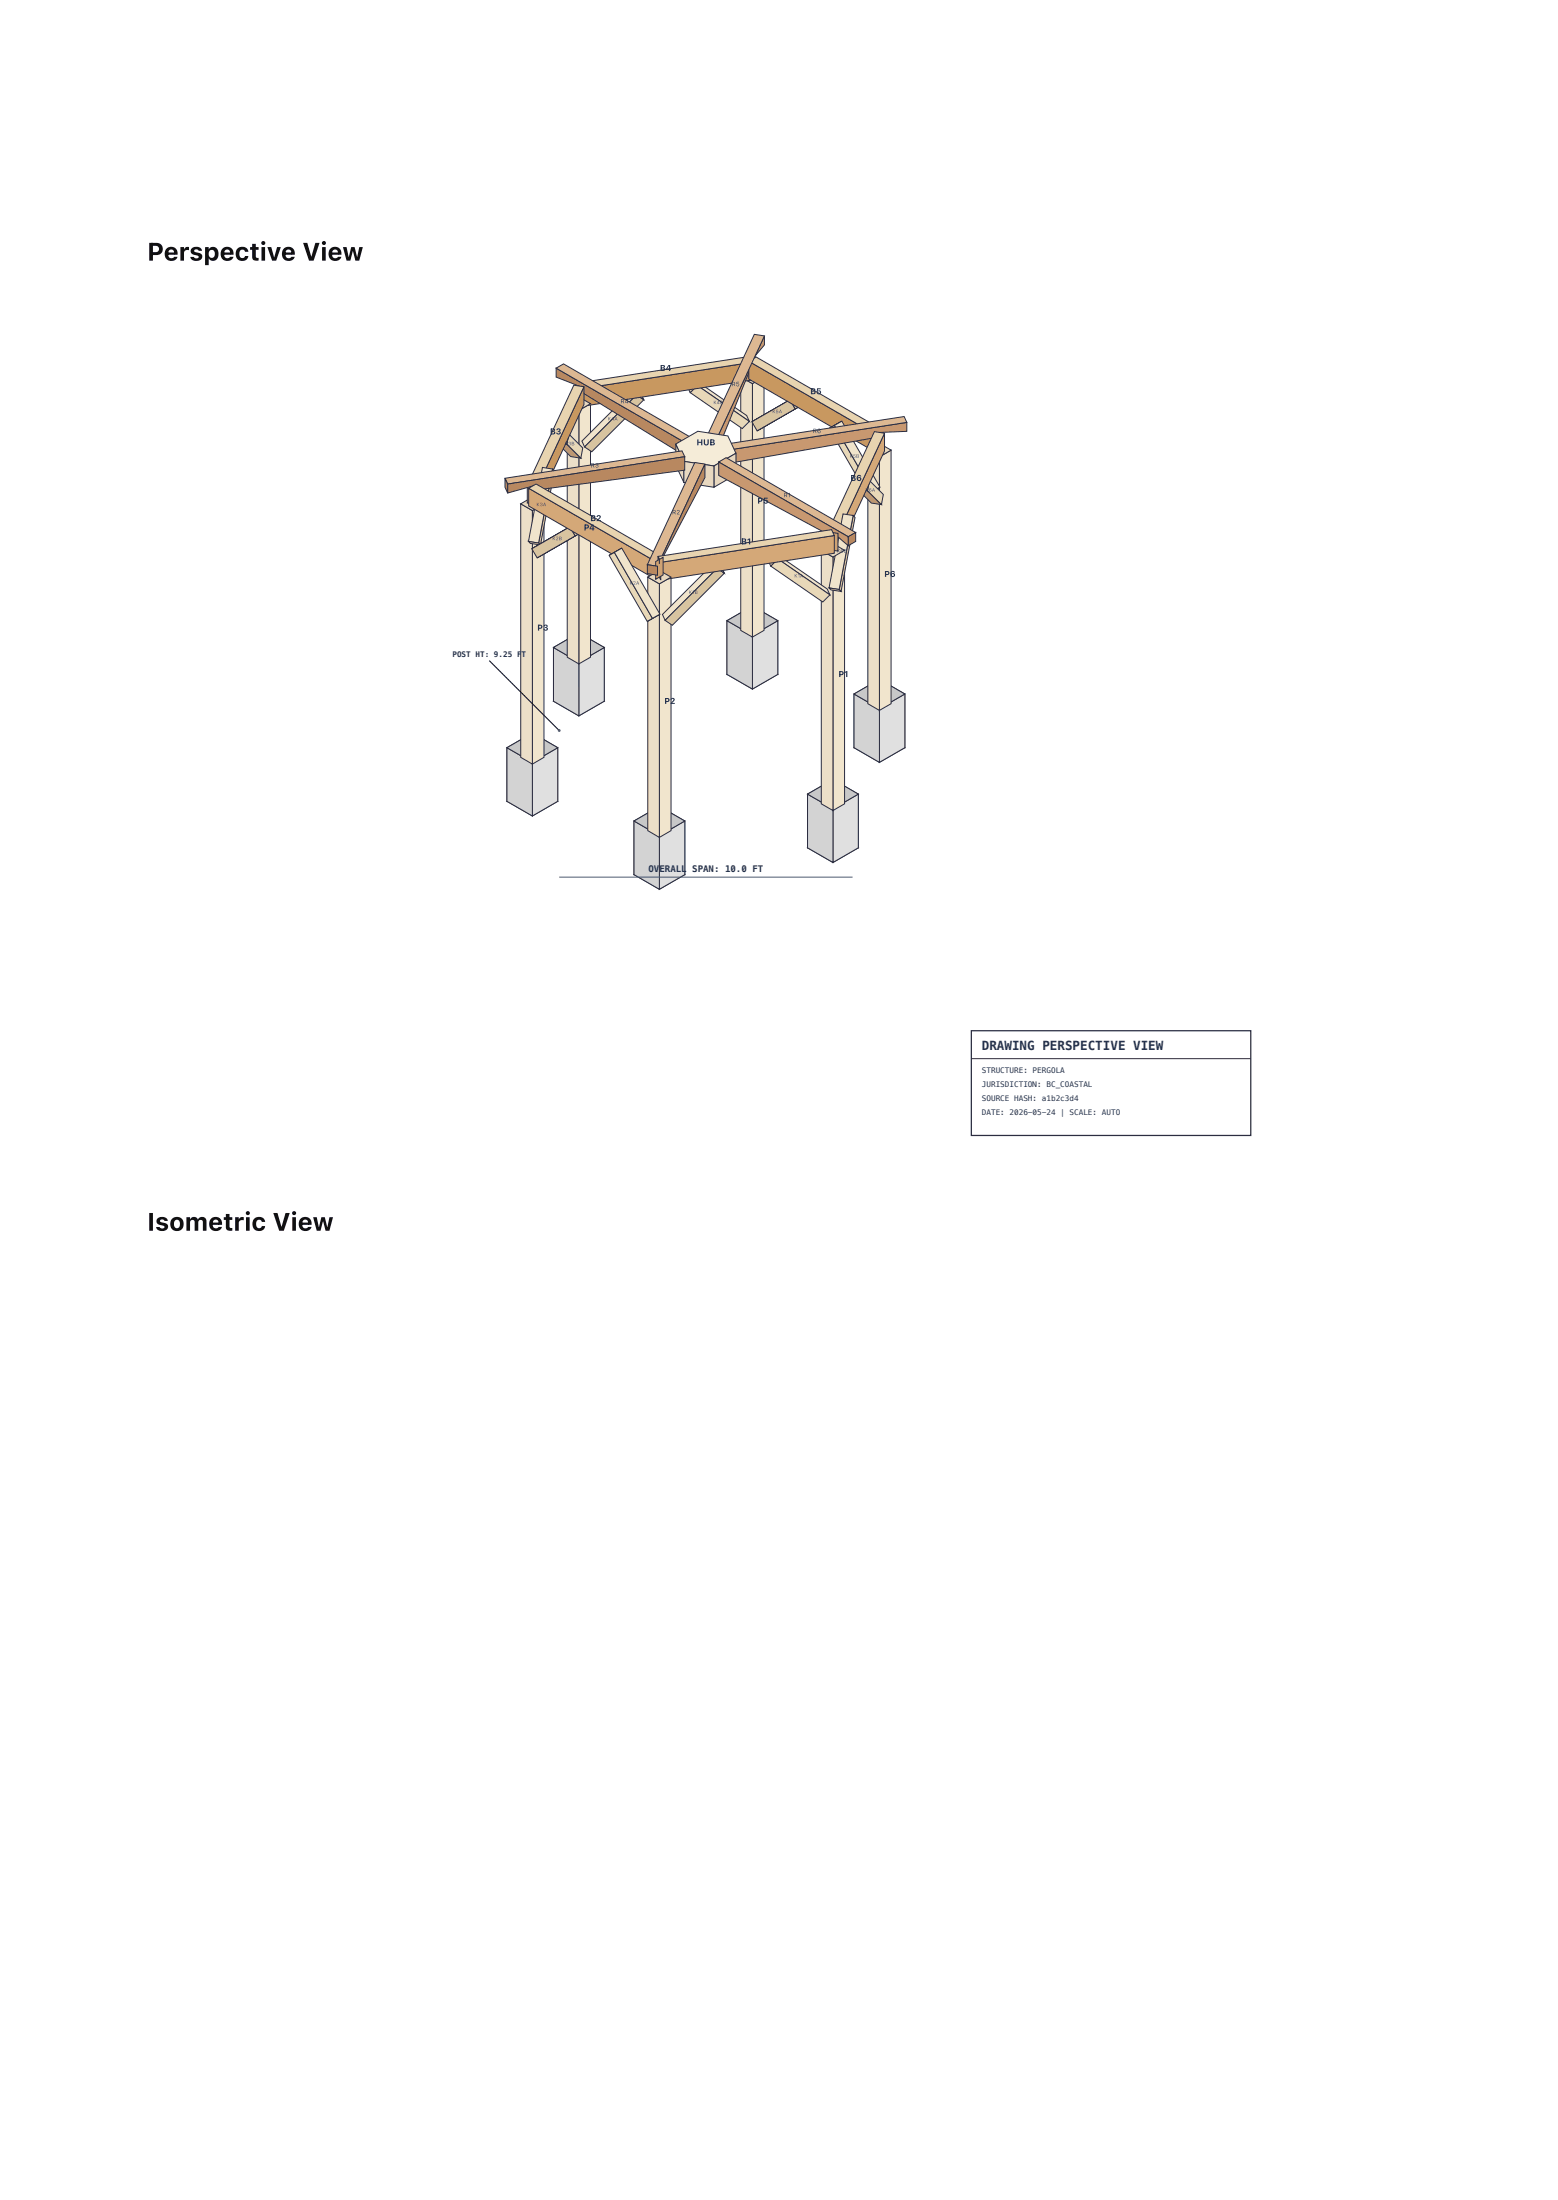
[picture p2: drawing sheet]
<svg xmlns="http://www.w3.org/2000/svg" width="210mm" height="297mm" viewBox="0 0 210 297" stroke-linecap="round" stroke-linejoin="round" font-family="sans-serif">
<path d="M98.1 91l3.4-1.9 3.4 1.9-3.4 2z" fill="#c8c8c8"/>
<path d="M98.1 91l3.4-1.9 3.4 1.9-3.4 2z" fill="none" stroke="#2b2d42" stroke-width=".13"/>
<path d="M98.1 83.8l3.4-2v7.3l-3.4 1.9z" fill="#b0b0b0"/>
<path d="M98.1 83.8l3.4-2v7.3l-3.4 1.9z" fill="none" stroke="#2b2d42" stroke-width=".13"/>
<path d="M101.5 81.8l3.4 2v7.2l-3.4-1.9z" fill="#c0c0c0"/>
<path d="M101.5 81.8l3.4 2v7.2l-3.4-1.9z" fill="none" stroke="#2b2d42" stroke-width=".13"/>
<path d="M101.5 85.8l3.4-2v7.2l-3.4 2z" fill="#e0e0e0"/>
<path d="M101.5 85.8l3.4-2v7.2l-3.4 2z" fill="none" stroke="#2b2d42" stroke-width=".13"/>
<path d="M98.1 83.8l3.4 2v7.2l-3.4-2z" fill="#d3d3d3"/>
<path d="M98.1 83.8l3.4 2v7.2l-3.4-2z" fill="none" stroke="#2b2d42" stroke-width=".13"/>
<path d="M98.1 83.8l3.4-2 3.4 2-3.4 2z" fill="#c8c8c8"/>
<path d="M98.1 83.8l3.4-2 3.4 2-3.4 2z" fill="none" stroke="#2b2d42" stroke-width=".13"/>
<path d="M74.7 94.7l3.4-2 3.4 2-3.4 1.9z" fill="#c8c8c8"/>
<path d="M74.7 94.7l3.4-2 3.4 2-3.4 1.9z" fill="none" stroke="#2b2d42" stroke-width=".13"/>
<path d="M74.7 87.4l3.4-2v7.3l-3.4 2z" fill="#b0b0b0"/>
<path d="M74.7 87.4l3.4-2v7.3l-3.4 2z" fill="none" stroke="#2b2d42" stroke-width=".13"/>
<path d="M78.1 85.4l3.4 2v7.3l-3.4-2z" fill="#c0c0c0"/>
<path d="M78.1 85.4l3.4 2v7.3l-3.4-2z" fill="none" stroke="#2b2d42" stroke-width=".13"/>
<path d="M78.1 89.4l3.4-2v7.3l-3.4 1.9z" fill="#e0e0e0"/>
<path d="M78.1 89.4l3.4-2v7.3l-3.4 1.9z" fill="none" stroke="#2b2d42" stroke-width=".13"/>
<path d="M74.7 87.4l3.4 2v7.2l-3.4-1.9z" fill="#d3d3d3"/>
<path d="M74.7 87.4l3.4 2v7.2l-3.4-1.9z" fill="none" stroke="#2b2d42" stroke-width=".13"/>
<path d="M74.7 87.4l3.4-2 3.4 2-3.4 2z" fill="#c8c8c8"/>
<path d="M74.7 87.4l3.4-2 3.4 2-3.4 2z" fill="none" stroke="#2b2d42" stroke-width=".13"/>
<path d="M115.2 100.9l3.5-1.9 3.4 1.9-3.4 2z" fill="#c8c8c8"/>
<path d="M115.2 100.9l3.5-1.9 3.4 1.9-3.4 2z" fill="none" stroke="#2b2d42" stroke-width=".13"/>
<path d="M115.2 93.7l3.5-2v7.3l-3.5 1.9z" fill="#b0b0b0"/>
<path d="M115.2 93.7l3.5-2v7.3l-3.5 1.9z" fill="none" stroke="#2b2d42" stroke-width=".13"/>
<path d="M118.7 91.7l3.4 2v7.2l-3.4-1.9z" fill="#c0c0c0"/>
<path d="M118.7 91.7l3.4 2v7.2l-3.4-1.9z" fill="none" stroke="#2b2d42" stroke-width=".13"/>
<path d="M118.7 95.7l3.4-2v7.2l-3.4 2z" fill="#e0e0e0"/>
<path d="M118.7 95.7l3.4-2v7.2l-3.4 2z" fill="none" stroke="#2b2d42" stroke-width=".13"/>
<path d="M115.2 93.7l3.5 2v7.2l-3.5-2z" fill="#d3d3d3"/>
<path d="M115.2 93.7l3.5 2v7.2l-3.5-2z" fill="none" stroke="#2b2d42" stroke-width=".13"/>
<path d="M115.2 93.7l3.5-2 3.4 2-3.4 2z" fill="#c8c8c8"/>
<path d="M115.2 93.7l3.5-2 3.4 2-3.4 2z" fill="none" stroke="#2b2d42" stroke-width=".13"/>
<path d="M68.4 108.2l3.4-2 3.5 2-3.5 2z" fill="#c8c8c8"/>
<path d="M68.4 108.2l3.4-2 3.5 2-3.5 2z" fill="none" stroke="#2b2d42" stroke-width=".13"/>
<path d="M68.4 100.9l3.4-1.9v7.2l-3.4 2z" fill="#b0b0b0"/>
<path d="M68.4 100.9l3.4-1.9v7.2l-3.4 2z" fill="none" stroke="#2b2d42" stroke-width=".13"/>
<path d="M71.8 99l3.5 1.9v7.3l-3.5-2z" fill="#c0c0c0"/>
<path d="M71.8 99l3.5 1.9v7.3l-3.5-2z" fill="none" stroke="#2b2d42" stroke-width=".13"/>
<path d="M71.8 102.9l3.5-2v7.3l-3.5 2z" fill="#e0e0e0"/>
<path d="M71.8 102.9l3.5-2v7.3l-3.5 2z" fill="none" stroke="#2b2d42" stroke-width=".13"/>
<path d="M68.4 100.9l3.4 2v7.3l-3.4-2z" fill="#d3d3d3"/>
<path d="M68.4 100.9l3.4 2v7.3l-3.4-2z" fill="none" stroke="#2b2d42" stroke-width=".13"/>
<path d="M68.4 100.9l3.4-1.9 3.5 1.9-3.5 2z" fill="#c8c8c8"/>
<path d="M68.4 100.9l3.4-1.9 3.5 1.9-3.5 2z" fill="none" stroke="#2b2d42" stroke-width=".13"/>
<path d="M109 114.5l3.4-2 3.4 2-3.4 1.9z" fill="#c8c8c8"/>
<path d="M109 114.5l3.4-2 3.4 2-3.4 1.9z" fill="none" stroke="#2b2d42" stroke-width=".13"/>
<path d="M112.4 105.2l3.4 2v7.3l-3.4-2z" fill="#c0c0c0"/>
<path d="M112.4 105.2l3.4 2v7.3l-3.4-2z" fill="none" stroke="#2b2d42" stroke-width=".13"/>
<path d="M109 107.2l3.4-2v7.3l-3.4 2z" fill="#b0b0b0"/>
<path d="M109 107.2l3.4-2v7.3l-3.4 2z" fill="none" stroke="#2b2d42" stroke-width=".13"/>
<path d="M112.4 109.2l3.4-2v7.3l-3.4 1.9z" fill="#e0e0e0"/>
<path d="M112.4 109.2l3.4-2v7.3l-3.4 1.9z" fill="none" stroke="#2b2d42" stroke-width=".13"/>
<path d="M109 107.2l3.4 2v7.2l-3.4-1.9z" fill="#d3d3d3"/>
<path d="M109 107.2l3.4 2v7.2l-3.4-1.9z" fill="none" stroke="#2b2d42" stroke-width=".13"/>
<path d="M109 107.2l3.4-2 3.4 2-3.4 2z" fill="#c8c8c8"/>
<path d="M109 107.2l3.4-2 3.4 2-3.4 2z" fill="none" stroke="#2b2d42" stroke-width=".13"/>
<path d="M85.6 118.1l3.4-2 3.4 2-3.4 2z" fill="#c8c8c8"/>
<path d="M85.6 118.1l3.4-2 3.4 2-3.4 2z" fill="none" stroke="#2b2d42" stroke-width=".13"/>
<path d="M85.6 110.8l3.4-1.9v7.2l-3.4 2z" fill="#b0b0b0"/>
<path d="M85.6 110.8l3.4-1.9v7.2l-3.4 2z" fill="none" stroke="#2b2d42" stroke-width=".13"/>
<path d="M89 108.9l3.4 1.9v7.3l-3.4-2z" fill="#c0c0c0"/>
<path d="M89 108.9l3.4 1.9v7.3l-3.4-2z" fill="none" stroke="#2b2d42" stroke-width=".13"/>
<path d="M89 112.8l3.4-2v7.3l-3.4 2z" fill="#e0e0e0"/>
<path d="M89 112.8l3.4-2v7.3l-3.4 2z" fill="none" stroke="#2b2d42" stroke-width=".13"/>
<path d="M85.6 110.8l3.4 2v7.3l-3.4-2z" fill="#d3d3d3"/>
<path d="M85.6 110.8l3.4 2v7.3l-3.4-2z" fill="none" stroke="#2b2d42" stroke-width=".13"/>
<path d="M85.6 110.8l3.4-1.9 3.4 1.9-3.4 2z" fill="#c8c8c8"/>
<path d="M85.6 110.8l3.4-1.9 3.4 1.9-3.4 2z" fill="none" stroke="#2b2d42" stroke-width=".13"/>
<path d="M101.5 51.8l1.6-.9v34.2l-1.6 .9z" fill="#f1e5cd"/>
<path d="M101.5 51.8l1.6-.9v34.2l-1.6 .9z" fill="none" stroke="#2b2d42" stroke-width=".13"/>
<path d="M100 50.9l1.5 .9v34.2l-1.5-.9z" fill="#ecdfc8"/>
<path d="M100 50.9l1.5 .9v34.2l-1.5-.9z" fill="none" stroke="#2b2d42" stroke-width=".13"/>
<path d="M78.1 55.4l1.6-.9v34.2l-1.6 .9z" fill="#f1e5cd"/>
<path d="M78.1 55.4l1.6-.9v34.2l-1.6 .9z" fill="none" stroke="#2b2d42" stroke-width=".13"/>
<path d="M76.5 54.5l1.6 .9v34.2l-1.6-.9z" fill="#ecdfc8"/>
<path d="M76.5 54.5l1.6 .9v34.2l-1.6-.9z" fill="none" stroke="#2b2d42" stroke-width=".13"/>
<path d="M93.7 51.2l7.1 4.9 .3 .8-7-4.9z" fill="#f0e4cc"/>
<path d="M93.7 51.2l7.1 4.9 .3 .8-7-4.9z" fill="none" stroke="#2b2d42" stroke-width=".13"/>
<path d="M93.1 53l1-1 7 4.9-.9 1z" fill="#e8d8b8"/>
<path d="M93.1 53l1-1 7 4.9-.9 1z" fill="none" stroke="#2b2d42" stroke-width=".13"/>
<path d="M100 50.9l1.5-.9 1.6 .9-1.6 .9z" fill="#e8dabc"/>
<path d="M100 50.9l1.5-.9 1.6 .9-1.6 .9z" fill="none" stroke="#2b2d42" stroke-width=".13"/>
<path d="M101.5 56.9l6.1-3.5z" fill="#f0e4cc"/>
<path d="M101.5 56.9l6.1-3.5z" fill="none" stroke="#2b2d42" stroke-width=".13"/>
<path d="M102.2 58.2l6.1-3.6z" fill="#c0a080"/>
<path d="M102.2 58.2l6.1-3.6z" fill="none" stroke="#2b2d42" stroke-width=".13"/>
<path d="M101.5 56.9l5.1-2.9 .7 1.2-5.1 3z" fill="#d8c4a0"/>
<path d="M101.5 56.9l5.1-2.9 .7 1.2-5.1 3z" fill="none" stroke="#2b2d42" stroke-width=".13"/>
<path d="M93.7 51.2l.4 .8-1 1-.3-.8z" fill="#e0d0b0"/>
<path d="M93.7 51.2l.4 .8-1 1-.3-.8z" fill="none" stroke="#2b2d42" stroke-width=".13"/>
<path d="M78.5 59.5l7-7 .4 .8-7 7z" fill="#f0e4cc"/>
<path d="M78.5 59.5l7-7 .4 .8-7 7z" fill="none" stroke="#2b2d42" stroke-width=".13"/>
<path d="M118.7 61.7l1.5-.9v34.2l-1.5 .9z" fill="#f1e5cd"/>
<path d="M118.7 61.7l1.5-.9v34.2l-1.5 .9z" fill="none" stroke="#2b2d42" stroke-width=".13"/>
<path d="M117.1 60.8l1.6 .9v34.2l-1.6-.9z" fill="#ecdfc8"/>
<path d="M117.1 60.8l1.6 .9v34.2l-1.6-.9z" fill="none" stroke="#2b2d42" stroke-width=".13"/>
<path d="M78.9 60.3l7-7 1 .7-7.1 7z" fill="#d8c4a0"/>
<path d="M78.9 60.3l7-7 1 .7-7.1 7z" fill="none" stroke="#2b2d42" stroke-width=".13"/>
<path d="M85.5 52.5l1 .7 .4 .8-1-.7z" fill="#e0d0b0"/>
<path d="M85.5 52.5l1 .7 .4 .8-1-.7z" fill="none" stroke="#2b2d42" stroke-width=".13"/>
<path d="M78.3 52.5l23.4-3.6v2.4l-23.4 3.6z" fill="#c89860"/>
<path d="M78.3 52.5l23.4-3.6v2.4l-23.4 3.6z" fill="none" stroke="#2b2d42" stroke-width=".13"/>
<path d="M77.9 51.7l23.4-3.6 .4 .8-23.4 3.6z" fill="#e8d4b0"/>
<path d="M77.9 51.7l23.4-3.6 .4 .8-23.4 3.6z" fill="none" stroke="#2b2d42" stroke-width=".13"/>
<path d="M106.6 54l1-.6 .7 1.2-1 .6z" fill="#e0d0b0"/>
<path d="M106.6 54l1-.6 .7 1.2-1 .6z" fill="none" stroke="#2b2d42" stroke-width=".13"/>
<path d="M76.5 54.5l1.6-.9 1.6 .9-1.6 .9z" fill="#e8dabc"/>
<path d="M76.5 54.5l1.6-.9 1.6 .9-1.6 .9zM77.9 51.7l.4 .8v2.4l-.4-.8z" fill="none" stroke="#2b2d42" stroke-width=".13"/>
<path d="M78.1 51.7v3.2" fill="none" stroke="#d0a070" stroke-width=".37"/>
<path d="M103.1 45.3v1.3l-1.6 1.9v.6l-4.8 11.9v-1.9z" fill="#c89870"/>
<path d="M103.1 45.3v1.3l-1.6 1.9v.6l-4.8 11.9v-1.9z" fill="none" stroke="#2b2d42" stroke-width=".13"/>
<path d="M75.1 59.8l1.4 .2 1.9 1.9-1.4-.3z" fill="#c0a080"/>
<path d="M75.1 59.8l1.4 .2 1.9 1.9-1.4-.3z" fill="none" stroke="#2b2d42" stroke-width=".13"/>
<path d="M76.7 58.6l1.9 1.9-.2 1.4-1.9-1.9z" fill="#e8d8b8"/>
<path d="M76.7 58.6l1.9 1.9-.2 1.4-1.9-1.9z" fill="none" stroke="#2b2d42" stroke-width=".13"/>
<path d="M101 48.8l17.2 9.9v2.4l-17.2-9.9z" fill="#c89860"/>
<path d="M101 48.8l17.2 9.9v2.4l-17.2-9.9z" fill="none" stroke="#2b2d42" stroke-width=".13"/>
<path d="M101 48.8l1-.6 17.2 9.9-1 .6z" fill="#e8d4b0"/>
<path d="M101 48.8l1-.6 17.2 9.9-1 .6z" fill="none" stroke="#2b2d42" stroke-width=".13"/>
<path d="M117 66.8l1.7-1z" fill="#e0d0b0"/>
<path d="M117 66.8l1.7-1z" fill="none" stroke="#2b2d42" stroke-width=".13"/>
<path d="M111.9 57.8l1.7-.9z" fill="#e0d0b0"/>
<path d="M111.9 57.8l1.7-.9z" fill="none" stroke="#2b2d42" stroke-width=".13"/>
<path d="M101.8 45.1l1.3 .2-6.4 13.8-1.3-.2z" fill="#ddb892"/>
<path d="M101.8 45.1l1.3 .2-6.4 13.8-1.3-.2z" fill="none" stroke="#2b2d42" stroke-width=".13"/>
<path d="M111.9 57.8l.7-.4 5.1 8.9-.7 .5z" fill="#e8d8b8"/>
<path d="M111.9 57.8l.7-.4 5.1 8.9-.7 .5z" fill="none" stroke="#2b2d42" stroke-width=".13"/>
<path d="M112.6 57.4l1-.5 5.1 8.9-1 .5z" fill="#f0e4cc"/>
<path d="M112.6 57.4l1-.5 5.1 8.9-1 .5z" fill="none" stroke="#2b2d42" stroke-width=".13"/>
<path d="M75 49.7l17.5 10.1v1.8l-14.4-8.9v-.6l-3.1-1.2z" fill="#b88860"/>
<path d="M75 49.7l17.5 10.1v1.8l-14.4-8.9v-.6l-3.1-1.2z" fill="none" stroke="#2b2d42" stroke-width=".13"/>
<path d="M75.4 58.4l1.3 .2-.2 1.4-1.4-.2z" fill="#e0d0b0"/>
<path d="M75.4 58.4l1.3 .2-.2 1.4-1.4-.2z" fill="none" stroke="#2b2d42" stroke-width=".13"/>
<path d="M71.8 68.9l1.6-.9v34.2l-1.6 1z" fill="#f1e5cd"/>
<path d="M71.8 68.9l1.6-.9v34.2l-1.6 1z" fill="none" stroke="#2b2d42" stroke-width=".13"/>
<path d="M70.3 68l1.5 .9v34.3l-1.5-1z" fill="#ecdfc8"/>
<path d="M70.3 68l1.5 .9v34.3l-1.5-1z" fill="none" stroke="#2b2d42" stroke-width=".13"/>
<path d="M75 49.7l1-.6 17.5 10.1-1 .6z" fill="#ddb892"/>
<path d="M75 49.7l1-.6 17.5 10.1-1 .6z" fill="none" stroke="#2b2d42" stroke-width=".13"/>
<path d="M117.1 60.8l1.6-.9 1.5 .9-1.5 .9z" fill="#e8dabc"/>
<path d="M117.1 60.8l1.6-.9 1.5 .9-1.5 .9z" fill="none" stroke="#2b2d42" stroke-width=".13"/>
<path d="M118.2 58.7l1-.6v2.4l-1 .6z" fill="#d0a070"/>
<path d="M118.2 58.7l1-.6v2.4l-1 .6z" fill="none" stroke="#2b2d42" stroke-width=".13"/>
<path d="M78.8 52.2v2.4l-6.3 13.5v-2.4z" fill="#c89860"/>
<path d="M78.8 52.2v2.4l-6.3 13.5v-2.4z" fill="none" stroke="#2b2d42" stroke-width=".13"/>
<path d="M115.7 66l1.4 .2 1.8 1.9-1.3-.2z" fill="#c0a080"/>
<path d="M115.7 66l1.4 .2 1.8 1.9-1.3-.2z" fill="none" stroke="#2b2d42" stroke-width=".13"/>
<path d="M117.3 64.9l1.9 1.9-.3 1.3-1.8-1.9z" fill="#e8d8b8"/>
<path d="M117.3 64.9l1.9 1.9-.3 1.3-1.8-1.9z" fill="none" stroke="#2b2d42" stroke-width=".13"/>
<path d="M77.4 52l1.4 .2-6.3 13.5-1.4-.2z" fill="#e8d4b0"/>
<path d="M77.4 52l1.4 .2-6.3 13.5-1.4-.2z" fill="none" stroke="#2b2d42" stroke-width=".13"/>
<path d="M98.5 60.7l23.9-3.7v1.2l-3.7 .2v.6l-20.2 3.5z" fill="#c89870"/>
<path d="M98.5 60.7l23.9-3.7v1.2l-3.7 .2v.6l-20.2 3.5z" fill="none" stroke="#2b2d42" stroke-width=".13"/>
<path d="M98.1 59.9l23.9-3.7 .4 .8-23.9 3.7z" fill="#ddb892"/>
<path d="M98.1 59.9l23.9-3.7 .4 .8-23.9 3.7z" fill="none" stroke="#2b2d42" stroke-width=".13"/>
<path d="M74.6 63.3l.2 .3-1.9 10-.2-.3z" fill="#d8c4a0"/>
<path d="M74.6 63.3l.2 .3-1.9 10-.2-.3z" fill="none" stroke="#2b2d42" stroke-width=".13"/>
<path d="M95.4 58.9l1.3 .2v1.9l-1.3-.2z" fill="#c08060"/>
<path d="M95.4 58.9l1.3 .2v1.9l-1.3-.2z" fill="none" stroke="#2b2d42" stroke-width=".13"/>
<path d="M73.2 63.1l1.4 .2-1.9 10-1.4-.2z" fill="#f0e4cc"/>
<path d="M73.2 63.1l1.4 .2-1.9 10-1.4-.2z" fill="none" stroke="#2b2d42" stroke-width=".13"/>
<path d="M71.3 73.1l1.4 .2 .2 .3-1.3-.2z" fill="#e0d0b0"/>
<path d="M71.3 73.1l1.4 .2 .2 .3-1.3-.2z" fill="none" stroke="#2b2d42" stroke-width=".13"/>
<path d="M92.5 59.8l1-.6v1.8l-1 .6z" fill="#c08060"/>
<path d="M92.5 59.8l1-.6v1.8l-1 .6zM98.1 59.9l.4 .8v1.8l-.4-.8z" fill="none" stroke="#2b2d42" stroke-width=".13"/>
<path d="M98.3 59.9v2.6" fill="none" stroke="#c08060" stroke-width=".37"/>
<path d="M115.9 64.7l1.4 .2-.2 1.3-1.4-.2z" fill="#e0d0b0"/>
<path d="M115.9 64.7l1.4 .2-.2 1.3-1.4-.2z" fill="none" stroke="#2b2d42" stroke-width=".13"/>
<path d="M112.4 75.2l1.6-.9v34.2l-1.6 .9z" fill="#f1e5cd"/>
<path d="M112.4 75.2l1.6-.9v34.2l-1.6 .9z" fill="none" stroke="#2b2d42" stroke-width=".13"/>
<path d="M110.8 74.3l1.6 .9v34.2l-1.6-.9z" fill="#ecdfc8"/>
<path d="M110.8 74.3l1.6 .9v34.2l-1.6-.9z" fill="none" stroke="#2b2d42" stroke-width=".13"/>
<path d="M91.2 59.9l1.1 2.4v2.9l-1.1-2.4z" fill="#e8d8c0"/>
<path d="M91.2 59.9l1.1 2.4v2.9l-1.1-2.4z" fill="none" stroke="#2b2d42" stroke-width=".13"/>
<path d="M91.2 59.9l3-1.7 4 .7 1.1 2.3-3 1.7-4-.6z" fill="#f5ecd8"/>
<path d="M91.2 59.9l3-1.7 4 .7 1.1 2.3-3 1.7-4-.6z" fill="none" stroke="#2b2d42" stroke-width=".13"/>
<path d="M96.3 62.9l3-1.7v2.9l-3 1.7z" fill="#e8d8c0"/>
<path d="M96.3 62.9l3-1.7v2.9l-3 1.7z" fill="none" stroke="#2b2d42" stroke-width=".13"/>
<path d="M92.3 62.3l4 .6v2.9l-4-.6z" fill="#e8d8c0"/>
<path d="M92.3 62.3l4 .6v2.9l-4-.6z" fill="none" stroke="#2b2d42" stroke-width=".13"/>
<path d="M70.3 68l1.5-.9 1.6 .9-1.6 .9z" fill="#e8dabc"/>
<path d="M70.3 68l1.5-.9 1.6 .9-1.6 .9z" fill="none" stroke="#2b2d42" stroke-width=".13"/>
<path d="M119.4 58.5v2.4l-6.3 13.5v-2.4z" fill="#d4a878"/>
<path d="M119.4 58.5v2.4l-6.3 13.5v-2.4z" fill="none" stroke="#2b2d42" stroke-width=".13"/>
<path d="M71.8 74.1l6.1-3.6z" fill="#f0e4cc"/>
<path d="M71.8 74.1l6.1-3.6z" fill="none" stroke="#2b2d42" stroke-width=".13"/>
<path d="M72.5 75.3l6.1-3.5z" fill="#c0a080"/>
<path d="M72.5 75.3l6.1-3.5z" fill="none" stroke="#2b2d42" stroke-width=".13"/>
<path d="M68.1 64.6l23.9-3.7 .4 .8-23.9 3.7z" fill="#ddb892"/>
<path d="M68.1 64.6l23.9-3.7 .4 .8-23.9 3.7z" fill="none" stroke="#2b2d42" stroke-width=".13"/>
<path d="M71.1 65.5l1.4 .2v2.4l-1.4-.2z" fill="#d0a070"/>
<path d="M71.1 65.5l1.4 .2v2.4l-1.4-.2z" fill="none" stroke="#2b2d42" stroke-width=".13"/>
<path d="M71.8 74.1l5.1-3 .7 1.2-5.1 3z" fill="#d8c4a0"/>
<path d="M71.8 74.1l5.1-3 .7 1.2-5.1 3z" fill="none" stroke="#2b2d42" stroke-width=".13"/>
<path d="M118 58.3l1.4 .2-6.3 13.5-1.4-.2z" fill="#e8d4b0"/>
<path d="M118 58.3l1.4 .2-6.3 13.5-1.4-.2z" fill="none" stroke="#2b2d42" stroke-width=".13"/>
<path d="M68.5 65.4l23.9-3.7v1.8l-20.6 2.7v-.6l-3.3 1z" fill="#b88860"/>
<path d="M68.5 65.4l23.9-3.7v1.8l-20.6 2.7v-.6l-3.3 1zM71.8 65.6v.6z" fill="none" stroke="#2b2d42" stroke-width=".13"/>
<path d="M89 78.8l1.5-.9v34.2l-1.5 1z" fill="#f1e5cd"/>
<path d="M89 78.8l1.5-.9v34.2l-1.5 1z" fill="none" stroke="#2b2d42" stroke-width=".13"/>
<path d="M87.4 77.9l1.6 .9v34.3l-1.6-1z" fill="#ecdfc8"/>
<path d="M87.4 77.9l1.6 .9v34.3l-1.6-1z" fill="none" stroke="#2b2d42" stroke-width=".13"/>
<path d="M68.1 64.6l.4 .8v1.2l-.4-.8z" fill="#c08060"/>
<path d="M68.1 64.6l.4 .8v1.2l-.4-.8z" fill="none" stroke="#2b2d42" stroke-width=".13"/>
<path d="M115.1 69.6l.3 .3-1.9 9.9-.3-.2z" fill="#d8c4a0"/>
<path d="M115.1 69.6l.3 .3-1.9 9.9-.3-.2z" fill="none" stroke="#2b2d42" stroke-width=".13"/>
<path d="M113.8 69.4l1.3 .2-1.9 10-1.3-.2z" fill="#f0e4cc"/>
<path d="M113.8 69.4l1.3 .2-1.9 10-1.3-.2z" fill="none" stroke="#2b2d42" stroke-width=".13"/>
<path d="M111.9 79.4l1.3 .2 .3 .2-1.4-.2z" fill="#e0d0b0"/>
<path d="M111.9 79.4l1.3 .2 .3 .2-1.4-.2z" fill="none" stroke="#2b2d42" stroke-width=".13"/>
<path d="M76.9 71.1l1-.6 .7 1.3-1 .5z" fill="#e0d0b0"/>
<path d="M76.9 71.1l1-.6 .7 1.3-1 .5z" fill="none" stroke="#2b2d42" stroke-width=".13"/>
<path d="M97 62.4l1-.6 17.5 10.1-1 .6z" fill="#ddb892"/>
<path d="M97 62.4l1-.6 17.5 10.1-1 .6z" fill="none" stroke="#2b2d42" stroke-width=".13"/>
<path d="M97 62.4l17.5 10.1v1.2l-2.1-1.8v.6l-15.4-8.3z" fill="#c89870"/>
<path d="M97 62.4l17.5 10.1v1.2l-2.1-1.8v.6l-15.4-8.3z" fill="none" stroke="#2b2d42" stroke-width=".13"/>
<path d="M104.6 74.7l7 4.8 .4 .8-7-4.8z" fill="#f0e4cc"/>
<path d="M104.6 74.7l7 4.8 .4 .8-7-4.8z" fill="none" stroke="#2b2d42" stroke-width=".13"/>
<path d="M71.3 65.9l17.2 9.9v2.4l-17.2-9.9z" fill="#d4a878"/>
<path d="M71.3 65.9l17.2 9.9v2.4l-17.2-9.9z" fill="none" stroke="#2b2d42" stroke-width=".13"/>
<path d="M105 75.5l7 4.8-1 1-7-4.9z" fill="#e8d8b8"/>
<path d="M105 75.5l7 4.8-1 1-7-4.9z" fill="none" stroke="#2b2d42" stroke-width=".13"/>
<path d="M71.3 65.9l1-.6 17.2 9.9-1 .6z" fill="#e8d4b0"/>
<path d="M71.3 65.9l1-.6 17.2 9.9-1 .6z" fill="none" stroke="#2b2d42" stroke-width=".13"/>
<path d="M110.8 74.3l1.6-.9 1.6 .9-1.6 .9z" fill="#e8dabc"/>
<path d="M110.8 74.3l1.6-.9 1.6 .9-1.6 .9z" fill="none" stroke="#2b2d42" stroke-width=".13"/>
<path d="M87.3 83.9l1.7-1z" fill="#e0d0b0"/>
<path d="M87.3 83.9l1.7-1z" fill="none" stroke="#2b2d42" stroke-width=".13"/>
<path d="M82.2 75l1.7-1z" fill="#e0d0b0"/>
<path d="M82.2 75l1.7-1z" fill="none" stroke="#2b2d42" stroke-width=".13"/>
<path d="M82.2 75l.7-.4 5.1 8.9-.7 .4z" fill="#e8d8b8"/>
<path d="M82.2 75l.7-.4 5.1 8.9-.7 .4z" fill="none" stroke="#2b2d42" stroke-width=".13"/>
<path d="M82.9 74.6l1-.6 5.1 8.9-1 .6z" fill="#f0e4cc"/>
<path d="M82.9 74.6l1-.6 5.1 8.9-1 .6z" fill="none" stroke="#2b2d42" stroke-width=".13"/>
<path d="M93.8 62.4l1.3 .3-6.4 13.7-1.3-.2z" fill="#ddb892"/>
<path d="M93.8 62.4l1.3 .3-6.4 13.7-1.3-.2z" fill="none" stroke="#2b2d42" stroke-width=".13"/>
<path d="M111.7 71.8l1.4 .2v2.4l-1.4-.2z" fill="#d0a070"/>
<path d="M111.7 71.8l1.4 .2v2.4l-1.4-.2zM112.4 71.9v.6z" fill="none" stroke="#2b2d42" stroke-width=".13"/>
<path d="M104.6 74.7l.4 .8-1 .9-.4-.8z" fill="#e0d0b0"/>
<path d="M104.6 74.7l.4 .8-1 .9-.4-.8z" fill="none" stroke="#2b2d42" stroke-width=".13"/>
<path d="M96.4 75.9l.4 .8-7.1 7-.3-.7z" fill="#f0e4cc"/>
<path d="M96.4 75.9l.4 .8-7.1 7-.3-.7z" fill="none" stroke="#2b2d42" stroke-width=".13"/>
<path d="M95.1 62.7v1.8l-6.1 11.6v-.6l-.3 2.2v-1.3z" fill="#b88860"/>
<path d="M95.1 62.7v1.8l-6.1 11.6v-.6l-.3 2.2v-1.3z" fill="none" stroke="#2b2d42" stroke-width=".13"/>
<path d="M89.7 83.7l7.1-7 .9 .7-7 7z" fill="#d8c4a0"/>
<path d="M89.7 83.7l7.1-7 .9 .7-7 7z" fill="none" stroke="#2b2d42" stroke-width=".13"/>
<path d="M96.4 75.9l1 .7 .3 .8-.9-.7z" fill="#e0d0b0"/>
<path d="M96.4 75.9l1 .7 .3 .8-.9-.7z" fill="none" stroke="#2b2d42" stroke-width=".13"/>
<path d="M89.2 75.9l23.4-3.6v2.4l-23.4 3.6z" fill="#d4a878"/>
<path d="M89.2 75.9l23.4-3.6v2.4l-23.4 3.6z" fill="none" stroke="#2b2d42" stroke-width=".13"/>
<path d="M88.8 75.1l23.4-3.6 .4 .8-23.4 3.6z" fill="#e8d4b0"/>
<path d="M88.8 75.1l23.4-3.6 .4 .8-23.4 3.6z" fill="none" stroke="#2b2d42" stroke-width=".13"/>
<path d="M114.5 72.5l1-.6v1.2l-1 .6z" fill="#c08060"/>
<path d="M114.5 72.5l1-.6v1.2l-1 .6z" fill="none" stroke="#2b2d42" stroke-width=".13"/>
<path d="M87.4 77.9l1.6-.9 1.5 .9-1.5 .9z" fill="#e8dabc"/>
<path d="M87.4 77.9l1.6-.9 1.5 .9-1.5 .9zM88.8 75.1l.4 .8v2.4l-.4-.8z" fill="none" stroke="#2b2d42" stroke-width=".13"/>
<path d="M89 75.1v3.2" fill="none" stroke="#d0a070" stroke-width=".37"/>
<path d="M88.5 75.8l1-.6v2.4l-1 .6z" fill="#d0a070"/>
<path d="M88.5 75.8l1-.6v2.4l-1 .6zM89 75.5v.6z" fill="none" stroke="#2b2d42" stroke-width=".13"/>
<path d="M87.4 76.2l1.3 .2v1.3l-1.3-.3z" fill="#c08060"/>
<path d="M87.4 76.2l1.3 .2v1.3l-1.3-.3z" fill="none" stroke="#2b2d42" stroke-width=".13"/>
<path d="M75.5 118.4h39.5" fill="none" stroke="#3d5a80" stroke-width=".13"/>
<path d="M66 89.2l9.5 9.4z" fill="#000"/>
<g fill="#3d5a80">
<path d="M75.3 98.5l.2 .1-.1 .1zM75 98.3l.1-.1 .1 .1v.1zM74.8 98v-.1l.1 .2zM74.5 97.7l.2 .1-.1 .1zM74.2 97.5l.1-.1 .1 .1v.1zM74 97.2v-.1l.1 .2zM73.7 96.9l.2 .1-.1 .1zM73.4 96.7l.1-.1 .1 .1v.1zM73.2 96.4v-.1l.1 .2zM72.9 96.1l.2 .1-.1 .1zM72.6 95.9l.1-.1 .1 .1v.1zM72.4 95.6v-.1l.1 .2zM72.1 95.3h.1l.1 .1-.1 .1zM71.8 95.1l.1-.1 .1 .1v.1zM71.6 94.8v-.1l.2 .2h-.1zM71.3 94.5h.1l.1 .1-.1 .1zM71 94.3l.1-.1 .1 .1v.1zM70.8 94v-.1l.2 .2h-.1zM70.5 93.7h.1l.1 .1-.1 .1zM70.2 93.5l.1-.1 .1 .1v.1zM70 93.2v-.1l.2 .2h-.1zM69.7 92.9h.1l.1 .1-.1 .1zM69.4 92.7l.1-.1 .1 .1v.1zM69.2 92.4v-.1l.2 .2h-.1zM68.9 92.1h.1l.1 .1-.1 .1zM68.6 91.9l.1-.1 .1 .1v.1zM68.4 91.6v-.1l.2 .2h-.1zM68.1 91.3h.1l.1 .1-.1 .1zM67.8 91.1l.1-.1 .1 .1v.1zM67.6 90.8v-.1l.2 .2h-.1zM67.3 90.5h.1l.1 .1-.1 .1zM67 90.3l.1-.1 .1 .1v.1zM66.8 90v-.1l.2 .2h-.1zM66.5 89.7h.1l.1 .1-.1 .1zM66.2 89.5l.1-.1 .1 .1v.1zM66 89.2l.2 .1z"/>
<circle cx="75.5" cy="98.6" r=".19"/>
</g>
<path d="M131.1 139.2h37.7v14.1h-37.7z" fill="#fff"/>
<path d="M131.1 139.2h37.7v14.1h-37.7z" fill="none" stroke="#2b2d42" stroke-width=".17"/>
<path d="M131.1 142.9h37.7" fill="none" stroke="#2b2d42" stroke-width=".13"/>
<g font-size="3.4" fill="#111">
<text x="19.8" y="35.2">Perspective View</text>
<text x="19.8" y="166.2">Isometric View</text>
</g>
<text font-size="1.7" fill="#1d3557" x="132.5" y="141.8">DRAWING PERSPECTIVE VIEW</text>
<g font-size="1.2" fill="#1d3557">
<text x="87.5" y="117.7">OV</text>
<text x="89" y="117.7">ERALL</text>
<text x="93.4" y="117.7">SPAN: 10.0 FT</text>
</g>
<g font-size="1.1" fill="#1d3557">
<text x="89" y="50.1">B4</text>
<text x="109.3" y="53.2">B5</text>
<text x="74.2" y="58.6">B3</text>
<text x="94" y="60.1">HUB</text>
<text x="114.7" y="64.9">B6</text>
<text x="78.8" y="71.6">P4</text>
<text x="79.6" y="70.4">B2</text>
<text x="102.2" y="68">P5</text>
<text x="100" y="73.5">B1</text>
<text x="119.3" y="77.9">P6</text>
<text x="72.5" y="85.1">P3</text>
<text x="89.6" y="95">P2</text>
<text x="113.1" y="91.4">P1</text>
</g>
<g font-size="1" fill="#1d3557">
<text x="61" y="88.7">POST HT: 9.25 F</text>
<text x="70.4" y="88.7">T</text>
<text x="132.5" y="144.8">STRUCTURE: PERGOLA</text>
<text x="132.5" y="146.7">JURISDICTION: BC_COASTAL</text>
<text x="132.5" y="148.6">SOURCE HASH: a1b2c3d4</text>
<text x="132.5" y="150.5">DATE: 2026-05-24 | SCALE: AUTO</text>
</g>
<g font-size=".8" fill="#1d3557">
<text x="98.7" y="52.1">R5</text>
<text x="83.7" y="54.5">R4</text>
<text x="109.7" y="58.5">R6</text>
<text x="79.7" y="63.1">R3</text>
<text x="90.7" y="69.4">R2</text>
<text x="105.7" y="67.1">R1</text>
</g>
<g font-size=".7" fill="#1d3557">
<text x="82" y="56.8">K4A</text>
<text x="96.3" y="54.6">K4B</text>
<text x="104.2" y="55.8">K5A</text>
<text x="76.2" y="60.1">K</text>
<text x="76.7" y="60.1">3B</text>
<text x="114.6" y="61.8">K5B</text>
<text x="72.4" y="68.3">K3A</text>
<text x="116.8" y="66.4">K</text>
<text x="117.2" y="66.4">6A</text>
<text x="74.5" y="72.9">K2B</text>
<text x="107.2" y="78">K1A</text>
<text x="112.9" y="74.6">K6B</text>
<text x="84.9" y="78.9">K2A</text>
<text x="92.9" y="80.2">K1B</text>
</g>
</svg>
